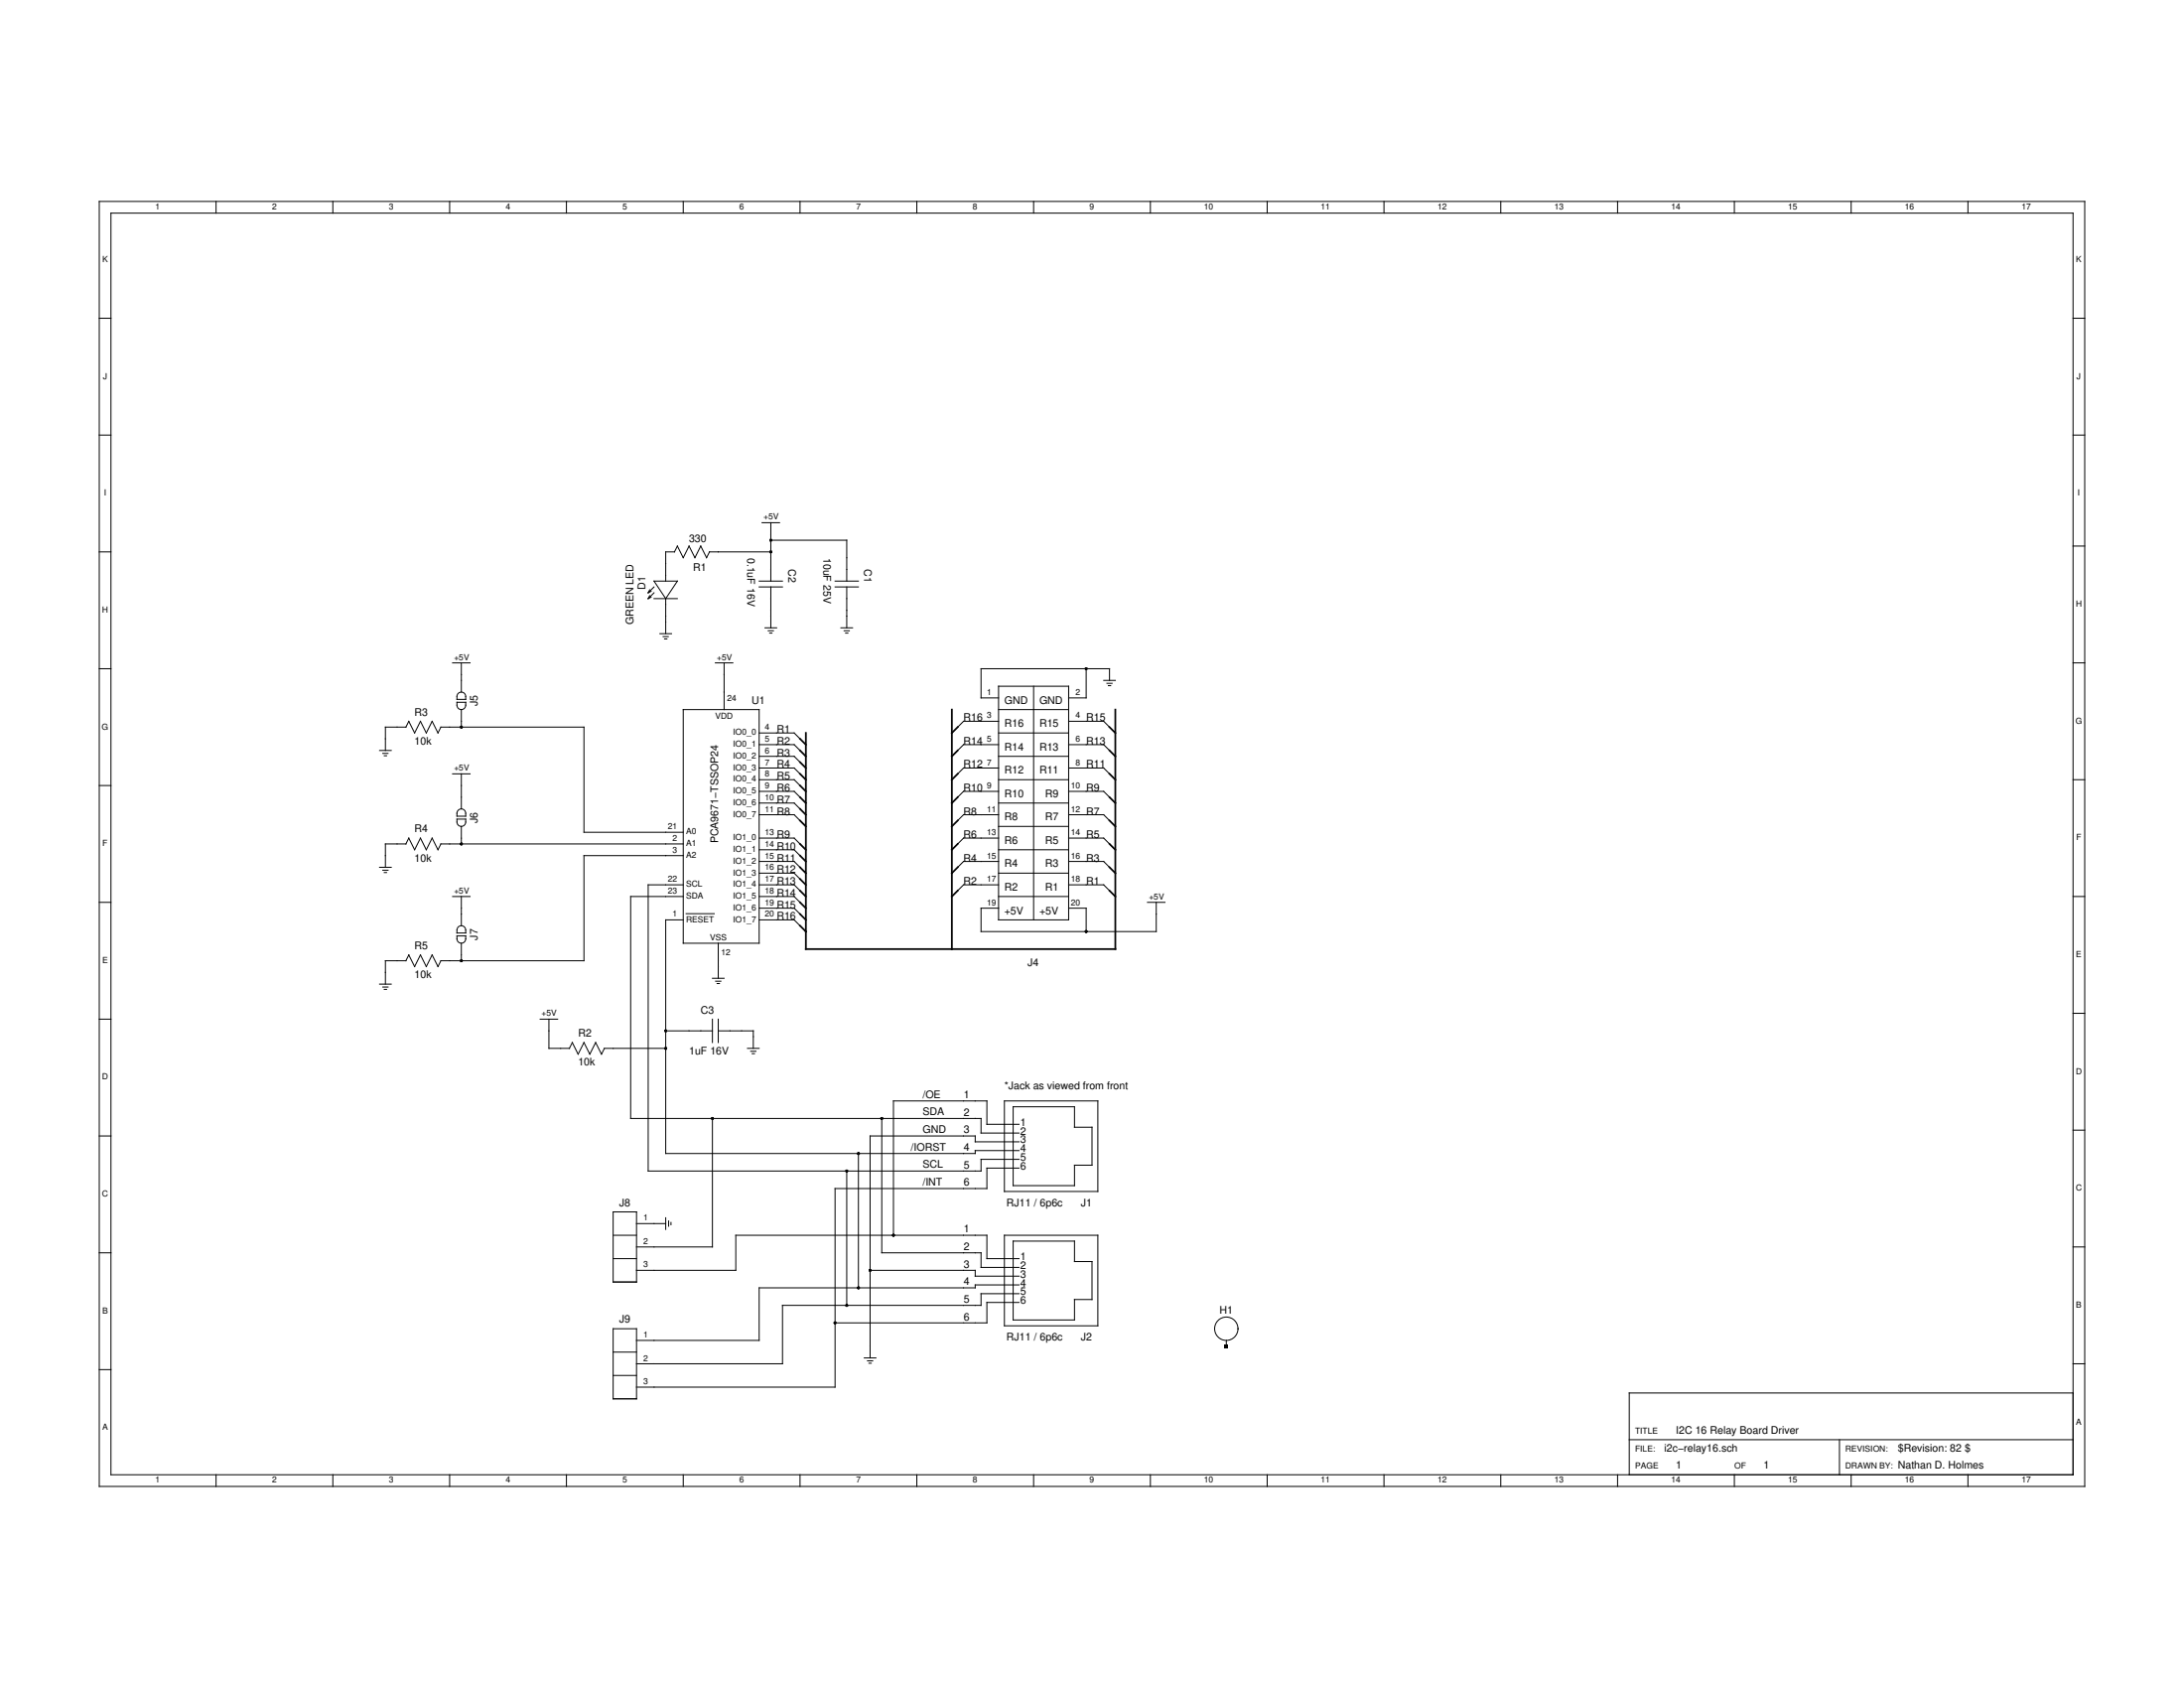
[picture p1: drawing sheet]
<svg xmlns="http://www.w3.org/2000/svg" width="279mm" height="216mm" viewBox="0 0 279 216" stroke-linecap="round" stroke-linejoin="round" font-family="sans-serif">
<g fill="none" stroke="#000" stroke-width=".13">
<path d="M12.7 25.8h254v164.3h-254zM14.2 27.3h251v161.3h-251zM27.6 25.8v1.5M42.6 25.8v1.5M57.5 25.8v1.5M72.5 25.8v1.5M87.4 25.8v1.5M102.3 25.8v1.5M117.3 25.8v1.5M132.2 25.8v1.5M147.2 25.8v1.5M162.1 25.8v1.5"/>
<path d="M177.1 25.8v1.5M192 25.8v1.5M206.9 25.8v1.5M221.9 25.8v1.5M236.8 25.8v1.5M251.8 25.8v1.5M12.7 55.6h1.5M12.7 40.7h1.5M265.2 55.6h1.5M265.2 40.7h1.5M12.7 70.6h1.5M83.1 76.2l-.2 .4"/>
<path d="M83.1 75.4l-.2 .4M83.3 76.4l-.4 .2M83.3 75.6l-.4 .2M83.7 74.3h3l-1.5 2.3zM83.7 76.6h3M83.7 75.1l-.8 .7M83.7 75.8l-.8 .8M85.2 76.6v4.4M90.8 70.6h7.8M90.8 70.6l-.4 .7-.8-1.5-.7 1.5-.7-1.5-.8 1.5-.7-1.5-.4 .8h-1.1v3.7M97.1 74.3h3M97.1 75.1h3"/>
<path d="M97.5 66.9h2.2M98.6 66.9v7.4M98.6 75.1v5.2M98.6 69.1h9.7v5.2M106.8 74.3h3M106.8 75.1h3M108.3 75.1v5.2M265.2 69.8h1.5M12.7 85.5h1.5M48.6 96h1.5M49 96.4h.6M49.2 96.7h.3"/>
<path d="M51.9 93l.4-.7 .7 1.4 .8-1.4 .7 1.4 .8-1.4 .7 1.4 .4-.7h18.3v13.4h12.7M51.9 93h-2.6v3M57.9 84.8h2.2M57.9 99h2.2M58.5 89.8h1.1a.68 .68 0 0 1-.6 1 .68 .68 0 0 1-.5-1zM58.5 88.8a.56 .56 0 0 1 .7-.3 .56 .56 0 0 1 .4 .6v.4h-1.1zM59 84.8v3.7M59 90.8v2.2M59 99v4.5M84.4 81h1.5M84.8 81.4h.7M85 81.7h.3"/>
<path d="M87.4 90.8h9.7v29.8h-9.7zM91.5 84.8h2.3M92.6 84.8v6M97.1 99.7h4.5l.7 .8M97.1 93.7h4.5l.7 .8M97.1 95.2h4.5l.7 .8M97.1 96.7h4.5l.7 .8M97.1 98.2h4.5l.7 .8M97.9 80.3h1.5M98.3 80.7h.6M98.5 81h.3M107.6 80.3h1.5"/>
<path d="M108 80.7h.7M108.2 81h.3M127.7 99.7h9M127.7 93.7h9M127.7 90.8h9M127.7 87.8h9v29.9h-9zM127.7 95.2h-4.4l-.8 .8M127.7 96.7h9M127.7 98.2h-4.4l-.8 .8M127.7 92.3h-4.4l-.8 .7M132.2 87.8v29.9M136.7 95.2h4.5l.7 .8"/>
<path d="M136.7 98.2h4.5l.7 .8M136.7 92.3h4.5l.7 .7M139 85.5v3.8h-2.3M141.2 87h1.5M141.6 87.4h.7M141.8 87.7h.3M141.9 87v-1.5h-16.4v3.8h2.2M265.2 84.8h1.5M265.2 99.7h1.5M12.7 100.5h1.5M12.7 115.4h1.5M48.6 110.9h1.5"/>
<path d="M49 111.3h.6M49.2 111.6h.3M51.9 107.9l.4-.7 .7 1.5 .8-1.5 .7 1.5 .8-1.5 .7 1.5 .4-.8h31M51.9 107.9h-2.6v3M57.9 114.7h2.2M58.5 104.8h1.1a.68 .68 0 0 1-.6 .9 .68 .68 0 0 1-.5-.9zM58.5 119.7h1.1a.68 .68 0 0 1-.6 .9 .68 .68 0 0 1-.5-.9zM58.5 103.7a.56 .56 0 0 1 .7-.2 .56 .56 0 0 1 .4 .5v.4h-1.1zM58.5 118.7a.56 .56 0 0 1 .7-.3 .56 .56 0 0 1 .4 .6v.3h-1.1zM59 105.7v2.2M59 114.7v3.7M87.4 114.7h-6.7v28.4h44.8v1.8h4.9"/>
<path d="M87.4 117.7h-2.2v29.8h39.6v-.3h5.6M87.4 113.2h-4.5v36.6h42.6v-1.5h4.9M87.4 109.4h-12.7v13.5h-18.3l-.4 .7-.7-1.5-.8 1.5-.7-1.5-.8 1.5-.7-1.5-.4 .8M87.8 116.9h3.6M97.1 114.7h4.5l.7 .7M97.1 113.2h4.5l.7 .7M97.1 117.7h4.5l.7 .7M97.1 101.2h4.5l.7 .8M97.1 102.7h4.5l.7 .8M97.1 104.2h4.5l.7 .8M97.1 107.2h4.5l.7 .7M97.1 108.7h4.5l.7 .7"/>
<path d="M97.1 110.2h4.5l.7 .7M97.1 111.7h4.5l.7 .7M97.1 116.2h4.5l.7 .7M127.7 114.7h9M127.7 113.2h-4.4l-.8 .7M127.7 101.2h-4.4l-.8 .8M127.7 102.7h9M127.7 104.2h-4.4l-.8 .8M127.7 107.2h-4.4l-.8 .7M127.7 108.7h9M127.7 110.2h-4.4l-.8 .7M127.7 111.7h9"/>
<path d="M127.7 105.7h9M136.7 113.2h4.5l.7 .7M136.7 101.2h4.5l.7 .8M136.7 104.2h4.5l.7 .8M136.7 107.2h4.5l.7 .7M136.7 110.2h4.5l.7 .7M136.7 116.2h2.3v2.9M146.8 115.4h2.2M147.9 115.4v3.7h-22.4v-2.9h2.2M265.2 114.7h1.5M12.7 130.4h1.5M48.6 125.9h1.5"/>
<path d="M49 126.2h.6M49.2 126.5h.3M51.9 122.9h-2.6v3M59 120.6v2.3M69.1 130.4h2.2M70.2 130.4v3.7h2.7M72.8 134.1l.4-.8 .8 1.5 .7-1.5 .8 1.5 .7-1.5 .7 1.5 .4-.7h7.9M85.2 131.8h5.9M91.1 125.1h1.5M91.1 130.4v2.9M91.6 125.5h.6M91.7 125.8h.3"/>
<path d="M91.9 120.6v4.5M91.9 130.4v2.9M91.9 131.8h4.5v2.3M95.6 134.1h1.5M96 134.5h.7M96.2 134.8h.3M265.2 129.6h1.5M12.7 145.3h1.5M78.4 158h3M78.4 155h3v9h-3zM81.4 156.5h3.8M85.2 155.8v1.4"/>
<path d="M85.5 156.2v.6M85.8 156.4v.3M91.1 143.1v16.4h-9.7M108.3 149.8v17.2M109.8 147.5v17.2M112.8 143.1v17.1h12.7v1.9h4.9M128.5 140.8h11.9v11.6h-11.9zM128.5 158h11.9v11.6h-11.9zM129.6 141.6h7.9v2.6h2.2v4.8h-2.2v2.6h-7.9zM129.6 158.7h7.9v2.7h2.2v4.8h-2.2v2.6h-7.9zM130.4 146h-5.6v-.7h-13.5v28.4M130.4 143.8h-4.1v-3h-12v17.2"/>
<path d="M130.4 149.4h-4.1v2.6h-19.5v25.4h-25.4M265.2 144.5h1.5M265.2 159.5h1.5M12.7 160.2h1.5M12.7 175.2h1.5M78.4 161h3M78.4 169.9h3v9h-3zM78.4 172.9h3M78.4 175.9h3M110.6 173.7h1.5M111 174.1h.6M111.2 174.4h.3"/>
<path d="M111.3 162.5h13.5v.7h5.6M130.4 165.5h-4.9v1.5h-25.4v7.4h-18.7M130.4 164.3h-5.6v.4h-27.7v6.7h-15.7M130.4 161h-4.1v-3h-32.2v4.5h-12.7M130.4 166.6h-4.1v2.6h-19.5M156.9 171.4v.8M265.2 178.2h-56.8v10.4M265.2 174.4h1.5M27.6 188.6v1.5M42.6 188.6v1.5M57.5 188.6v1.5M72.5 188.6v1.5"/>
<path d="M87.4 188.6v1.5M102.3 188.6v1.5M117.3 188.6v1.5M132.2 188.6v1.5M147.2 188.6v1.5M162.1 188.6v1.5M177.1 188.6v1.5M192 188.6v1.5M206.9 188.6v1.5M208.4 184.1h56.8M221.9 188.6v1.5M235.3 184.1v4.5"/>
<path d="M236.8 188.6v1.5M251.8 188.6v1.5"/>
<circle cx="156.9" cy="169.9" r="1.49"/>
</g>
<g fill="#000">
<path d="M156.7 172h.4v.4h-.4z"/>
<circle cx="98.6" cy="69.1" r=".19"/>
<circle cx="98.6" cy="70.6" r=".19"/>
<circle cx="59" cy="93" r=".19"/>
<circle cx="139" cy="85.5" r=".19"/>
<circle cx="59" cy="107.9" r=".19"/>
<circle cx="139" cy="119.1" r=".19"/>
<circle cx="59" cy="122.9" r=".19"/>
<circle cx="85.2" cy="131.8" r=".19"/>
<circle cx="85.2" cy="134.1" r=".19"/>
<circle cx="91.1" cy="143.1" r=".19"/>
<circle cx="108.3" cy="149.8" r=".19"/>
<circle cx="109.8" cy="147.5" r=".19"/>
<circle cx="112.8" cy="143.1" r=".19"/>
<circle cx="114.3" cy="158" r=".19"/>
<circle cx="106.8" cy="169.2" r=".19"/>
<circle cx="108.3" cy="167" r=".19"/>
<circle cx="109.8" cy="164.7" r=".19"/>
<circle cx="111.3" cy="162.5" r=".19"/>
</g>
<g fill="none" stroke="#000" stroke-width=".22">
<path d="M102.3 94.5l.8 .7M102.3 96l.8 .7M102.3 97.5l.8 .7M102.3 99l.8 .7M121.8 90.8v30.6M122.5 93l-.7 .7M122.5 96l-.7 .7M122.5 99l-.7 .7M141.9 93l.8 .7M141.9 96l.8 .7M141.9 99l.8 .7M142.7 90.8v30.6h-39.6v-27.7"/>
<path d="M102.3 100.5l.8 .7M102.3 102l.8 .7M102.3 103.5l.8 .7M102.3 105l.8 .7M102.3 107.9l.8 .8M102.3 109.4l.8 .8M102.3 110.9l.8 .8M102.3 112.4l.8 .8M102.3 113.9l.8 .8M102.3 115.4l.8 .8M102.3 116.9l.8 .8M102.3 118.4l.8 .7"/>
<path d="M122.5 102l-.7 .7M122.5 105l-.7 .7M122.5 107.9l-.7 .8M122.5 110.9l-.7 .8M122.5 113.9l-.7 .8M141.9 102l.8 .7M141.9 105l.8 .7M141.9 107.9l.8 .8M141.9 110.9l.8 .8M141.9 113.9l.8 .8"/>
</g>
<g font-size="1.3">
<text x="88.1" y="69.3">330</text>
<text x="95.6" y="71.3" transform="rotate(90 95.6 71.3)">0.1uF 16V</text>
<text x="105.3" y="71.3" transform="rotate(90 105.3 71.3)">10uF 25V</text>
<text x="82.6" y="75.4" transform="rotate(-90 82.6 75.4)">D1</text>
<text x="88.7" y="73.1">R1</text>
<text x="100.9" y="72.8" transform="rotate(90 100.9 72.8)">C2</text>
<text x="110.6" y="72.8" transform="rotate(90 110.6 72.8)">C1</text>
<text x="81.1" y="79.9" transform="rotate(-90 81.1 79.9)">GREEN LED</text>
<text x="53" y="91.5">R3</text>
<text x="53" y="95.2">10k</text>
<text x="61.1" y="90.4" transform="rotate(-90 61.1 90.4)">J5</text>
<text x="96.1" y="90">U1</text>
<text x="99.4" y="93.7">R1</text>
<text x="99.4" y="95.2">R2</text>
<text x="123.3" y="92.3">R16</text>
<text x="123.3" y="95.2">R14</text>
<text x="128.5" y="90">GND</text>
<text x="128.5" y="93">R16</text>
<text x="128.5" y="96">R14</text>
<text x="133" y="90">GND</text>
<text x="133" y="96">R13</text>
<text x="133" y="93">R15</text>
<text x="139" y="92.3">R15</text>
<text x="139" y="95.2">R13</text>
<text x="99.4" y="96.7">R3</text>
<text x="99.4" y="98.2">R4</text>
<text x="99.4" y="99.7">R5</text>
<text x="99.4" y="101.2">R6</text>
<text x="123.3" y="98.2">R12</text>
<text x="123.3" y="101.2">R10</text>
<text x="128.5" y="99">R12</text>
<text x="128.5" y="102">R10</text>
<text x="133" y="99">R11</text>
<text x="133.7" y="102">R9</text>
<text x="139" y="98.2">R11</text>
<text x="139" y="101.2">R9</text>
<text x="53" y="106.4">R4</text>
<text x="61.1" y="105.3" transform="rotate(-90 61.1 105.3)">J6</text>
<text x="91.9" y="107.9" transform="rotate(-90 91.9 107.9)">PCA9671−TSSOP24</text>
<text x="99.4" y="102.7">R7</text>
<text x="99.4" y="104.2">R8</text>
<text x="99.4" y="107.2">R9</text>
<text x="123.3" y="104.2">R8</text>
<text x="123.3" y="107.2">R6</text>
<text x="128.5" y="105">R8</text>
<text x="128.5" y="107.9">R6</text>
<text x="133.7" y="105">R7</text>
<text x="133.7" y="107.9">R5</text>
<text x="139" y="104.2">R7</text>
<text x="139" y="107.2">R5</text>
<text x="53" y="110.2">10k</text>
<text x="99.4" y="108.7">R10</text>
<text x="99.4" y="110.2">R11</text>
<text x="99.4" y="111.7">R12</text>
<text x="99.4" y="113.2">R13</text>
<text x="123.3" y="110.2">R4</text>
<text x="123.3" y="113.2">R2</text>
<text x="128.5" y="110.9">R4</text>
<text x="128.5" y="113.9">R2</text>
<text x="133.7" y="110.9">R3</text>
<text x="133.7" y="113.9">R1</text>
<text x="139" y="110.2">R3</text>
<text x="139" y="113.2">R1</text>
<text x="99.4" y="114.7">R14</text>
<text x="99.4" y="116.2">R15</text>
<text x="99.4" y="117.7">R16</text>
<text x="128.5" y="116.9">+5V</text>
<text x="133" y="116.9">+5V</text>
<text x="53" y="121.4">R5</text>
<text x="53" y="125.1">10k</text>
<text x="61.1" y="120.2" transform="rotate(-90 61.1 120.2)">J7</text>
<text x="131.5" y="123.6">J4</text>
<text x="89.6" y="129.6">C3</text>
<text x="74" y="132.6">R2</text>
<text x="74" y="136.3">10k</text>
<text x="88.2" y="134.8">1uF 16V</text>
<text x="118" y="140.4">/OE</text>
<text x="118" y="142.7">SDA</text>
<text x="123.3" y="140.5">1</text>
<text x="123.3" y="142.7">2</text>
<text x="128.5" y="139.3">*Jack as viewed from front</text>
<text x="130.5" y="144">1</text>
<text x="116.5" y="147.2">/IORST</text>
<text x="118" y="149.4">SCL</text>
<text x="118" y="144.9">GND</text>
<text x="123.3" y="145">3</text>
<text x="123.3" y="147.2">4</text>
<text x="123.3" y="149.4">5</text>
<text x="130.5" y="145.1">2</text>
<text x="130.5" y="146.2">3</text>
<text x="130.5" y="147.3">4</text>
<text x="130.5" y="148.5">5</text>
<text x="130.5" y="149.6">6</text>
<text x="79.2" y="154.3">J8</text>
<text x="118" y="151.6">/INT</text>
<text x="123.3" y="151.7">6</text>
<text x="128.8" y="154.3">RJ11 / 6p6c</text>
<text x="138.3" y="154.3">J1</text>
<text x="123.3" y="157.7">1</text>
<text x="123.3" y="159.9">2</text>
<text x="130.5" y="161.2">1</text>
<text x="123.3" y="162.1">3</text>
<text x="123.3" y="164.4">4</text>
<text x="123.3" y="166.6">5</text>
<text x="130.5" y="162.3">2</text>
<text x="130.5" y="163.4">3</text>
<text x="130.5" y="164.5">4</text>
<text x="130.5" y="165.7">5</text>
<text x="130.5" y="166.8">6</text>
<text x="79.2" y="169.2">J9</text>
<text x="123.3" y="168.9">6</text>
<text x="128.8" y="171.4">RJ11 / 6p6c</text>
<text x="138.3" y="171.4">J2</text>
<text x="156" y="168.1">H1</text>
<text x="212.9" y="185.6">i2c−relay16.sch</text>
<text x="214.4" y="183.4">I2C 16 Relay Board Driver</text>
<text x="242.8" y="185.6">$Revision: 82 $</text>
<text x="214.4" y="187.9">1</text>
<text x="225.6" y="187.9">1</text>
<text x="242.8" y="187.9">Nathan D. Holmes</text>
</g>
<g font-size="1.1">
<text x="19.9" y="26.8">1</text>
<text x="34.8" y="26.8">2</text>
<text x="49.8" y="26.8">3</text>
<text x="64.7" y="26.8">4</text>
<text x="79.6" y="26.8">5</text>
<text x="94.6" y="26.8">6</text>
<text x="109.5" y="26.8">7</text>
<text x="124.5" y="26.8">8</text>
<text x="139.4" y="26.8">9</text>
<text x="154" y="26.8">10</text>
<text x="169" y="26.8">11</text>
<text x="183.9" y="26.8">12</text>
<text x="198.9" y="26.8">13</text>
<text x="213.8" y="26.8">14</text>
<text x="228.7" y="26.8">15</text>
<text x="243.7" y="26.8">16</text>
<text x="258.6" y="26.8">17</text>
<text x="13.1" y="33.5">K</text>
<text x="265.6" y="33.5">K</text>
<text x="13.2" y="48.5">J</text>
<text x="265.7" y="48.5">J</text>
<text x="13.3" y="63.4">I</text>
<text x="265.8" y="63.4">I</text>
<text x="97.7" y="66.5">+5V</text>
<text x="265.6" y="77.6">H</text>
<text x="13.1" y="78.3">H</text>
<text x="58.1" y="84.4">+5V</text>
<text x="91.7" y="84.4">+5V</text>
<text x="93" y="89.6">24</text>
<text x="126.3" y="88.9">1</text>
<text x="137.6" y="88.9">2</text>
<text x="13" y="93.3">G</text>
<text x="91.5" y="91.9">VDD</text>
<text x="93.8" y="94">IO0_0</text>
<text x="93.8" y="95.5">IO0_1</text>
<text x="97.9" y="93.4">4</text>
<text x="97.9" y="94.9">5</text>
<text x="126.3" y="91.9">3</text>
<text x="126.3" y="94.9">5</text>
<text x="137.6" y="91.9">4</text>
<text x="137.6" y="94.9">6</text>
<text x="265.5" y="92.5">G</text>
<text x="58.1" y="98.6">+5V</text>
<text x="93.8" y="97">IO0_2</text>
<text x="93.8" y="98.5">IO0_3</text>
<text x="93.8" y="100">IO0_4</text>
<text x="93.8" y="101.5">IO0_5</text>
<text x="97.9" y="96.4">6</text>
<text x="97.9" y="97.9">7</text>
<text x="97.9" y="99.4">8</text>
<text x="97.9" y="100.8">9</text>
<text x="126.3" y="97.9">7</text>
<text x="126.3" y="100.8">9</text>
<text x="137" y="100.8">10</text>
<text x="137.6" y="97.9">8</text>
<text x="85.5" y="106.1">21</text>
<text x="86.1" y="107.6">2</text>
<text x="87.8" y="106.7">A0</text>
<text x="93.8" y="103">IO0_6</text>
<text x="93.8" y="104.5">IO0_7</text>
<text x="93.8" y="107.5">IO1_0</text>
<text x="97.9" y="102.3">10</text>
<text x="97.9" y="103.8">11</text>
<text x="97.9" y="106.8">13</text>
<text x="126.3" y="103.8">11</text>
<text x="126.3" y="106.8">13</text>
<text x="137" y="103.8">12</text>
<text x="137" y="106.8">14</text>
<text x="265.6" y="107.5">F</text>
<text x="13.1" y="108.2">F</text>
<text x="85.5" y="112.8">22</text>
<text x="86.1" y="109.1">3</text>
<text x="87.8" y="113.5">SCL</text>
<text x="87.8" y="108.2">A1</text>
<text x="87.8" y="109.7">A2</text>
<text x="93.8" y="109">IO1_1</text>
<text x="93.8" y="110.5">IO1_2</text>
<text x="93.8" y="112">IO1_3</text>
<text x="93.8" y="113.5">IO1_4</text>
<text x="97.9" y="108.3">14</text>
<text x="97.9" y="109.8">15</text>
<text x="97.9" y="111.3">16</text>
<text x="97.9" y="112.8">17</text>
<text x="126.3" y="109.8">15</text>
<text x="126.3" y="112.8">17</text>
<text x="137" y="109.8">16</text>
<text x="137" y="112.8">18</text>
<text x="58.1" y="114.3">+5V</text>
<text x="85.5" y="114.3">23</text>
<text x="86.1" y="117.3">1</text>
<text x="87.8" y="115">SDA</text>
<text x="87.8" y="117.9">RESET</text>
<text x="93.8" y="115">IO1_5</text>
<text x="93.8" y="116.4">IO1_6</text>
<text x="93.8" y="117.9">IO1_7</text>
<text x="97.9" y="114.3">18</text>
<text x="97.9" y="115.8">19</text>
<text x="97.9" y="117.3">20</text>
<text x="126.3" y="115.8">19</text>
<text x="137" y="115.8">20</text>
<text x="147" y="115">+5V</text>
<text x="13.1" y="123.2">E</text>
<text x="90.8" y="120.3">VSS</text>
<text x="92.3" y="122.1">12</text>
<text x="265.6" y="122.4">E</text>
<text x="69.3" y="130">+5V</text>
<text x="265.6" y="137.4">D</text>
<text x="13.1" y="138.1">D</text>
<text x="13.1" y="153.1">C</text>
<text x="265.6" y="152.3">C</text>
<text x="82.3" y="156.1">1</text>
<text x="82.3" y="159.1">2</text>
<text x="13.1" y="168">B</text>
<text x="82.3" y="162.1">3</text>
<text x="265.6" y="167.2">B</text>
<text x="82.3" y="171.1">1</text>
<text x="82.3" y="174.1">2</text>
<text x="82.3" y="177">3</text>
<text x="13.1" y="182.9">A</text>
<text x="209.2" y="185.6">FILE:</text>
<text x="209.2" y="183.4">TITLE</text>
<text x="236.1" y="185.6">REVISION:</text>
<text x="265.6" y="182.2">A</text>
<text x="19.9" y="189.7">1</text>
<text x="34.8" y="189.7">2</text>
<text x="49.8" y="189.7">3</text>
<text x="64.7" y="189.7">4</text>
<text x="79.6" y="189.6">5</text>
<text x="94.6" y="189.7">6</text>
<text x="109.5" y="189.6">7</text>
<text x="124.5" y="189.7">8</text>
<text x="139.4" y="189.7">9</text>
<text x="154" y="189.7">10</text>
<text x="169" y="189.7">11</text>
<text x="183.9" y="189.7">12</text>
<text x="198.9" y="189.7">13</text>
<text x="209.2" y="187.9">PAGE</text>
<text x="213.8" y="189.7">14</text>
<text x="221.9" y="187.9">OF</text>
<text x="228.7" y="189.7">15</text>
<text x="236.1" y="187.9">DRAWN BY:</text>
<text x="243.7" y="189.7">16</text>
<text x="258.6" y="189.7">17</text>
</g>
</svg>
